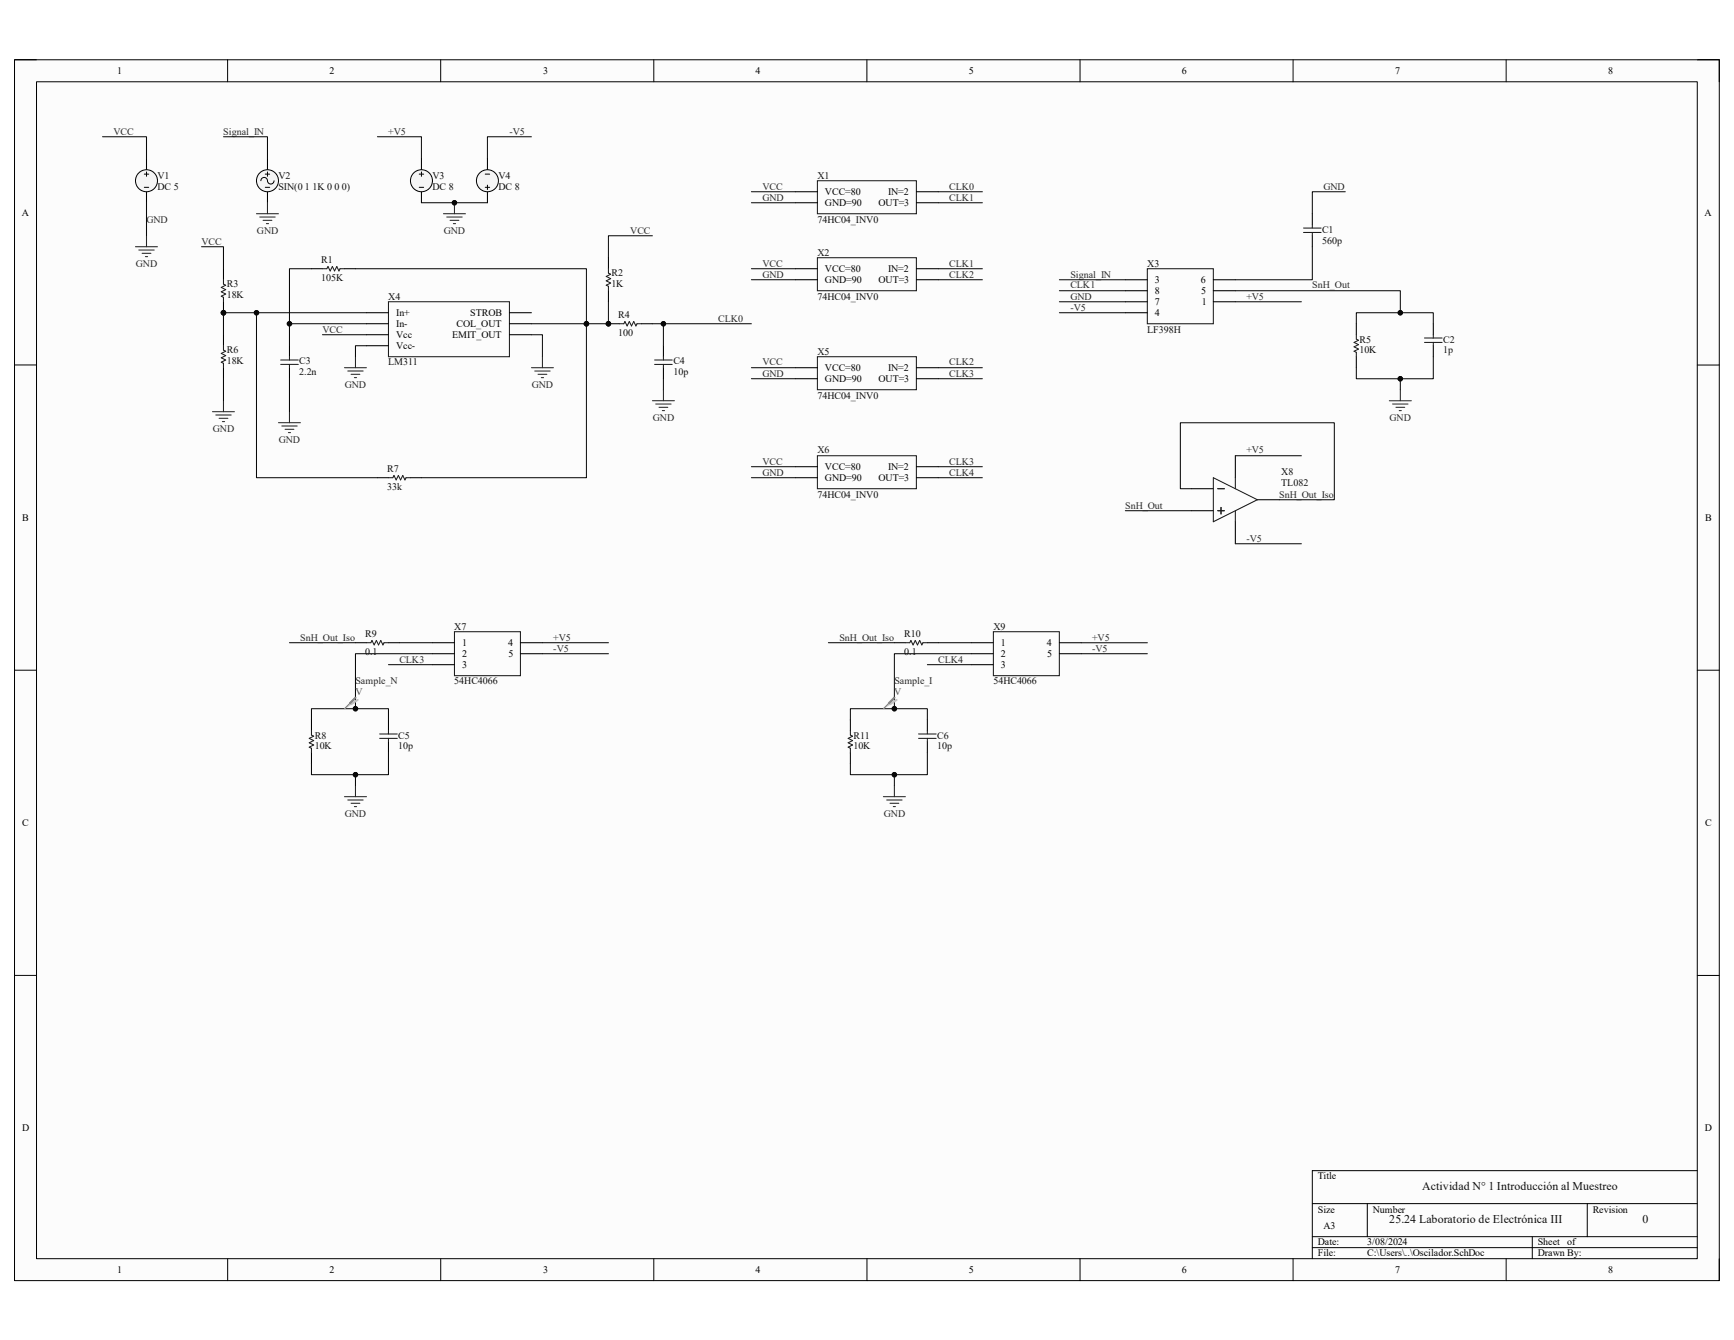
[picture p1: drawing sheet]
<svg xmlns="http://www.w3.org/2000/svg" width="279mm" height="216mm" viewBox="0 0 279 216" stroke-linecap="round" stroke-linejoin="round" font-family="sans-serif">
<path d="M2.3 9.6h274.7v196.7h-274.7z" fill-rule="evenodd" fill="#fcfcfc"/>
<path d="M2.3 9.6h274.7v196.7h-274.7z" fill="none" stroke="#000" stroke-width=".16"/>
<path d="M5.9 13.2h267.6v189.6h-267.6z" fill-rule="evenodd" fill="#fcfcfc"/>
<g fill="none" stroke="#000" stroke-width=".16">
<path d="M2.3 9.6h3.6M5.9 13.2h267.6v189.6h-267.6zM36.7 9.6v3.6M71 9.6v3.6M105.3 9.6v3.6M139.7 9.6v3.6M174 9.6v3.6M208.4 9.6v3.6M242.7 9.6v3.6M273.5 9.6h3.5v3.6M2.3 58.8h3.6M273.5 58.8h3.5"/>
<path d="M2.3 108h3.6M273.5 108h3.5M2.3 157.2h3.6M273.5 157.2h3.5M211.5 193.9h62M211.5 199.3h62M220.3 193.9v5.4M246.9 199.3v3.5M255.8 193.9v5.4M273.5 188.6h-62v14.2M36.7 202.8v3.5M71 202.8v3.5"/>
<path d="M105.3 202.8v3.5M139.7 202.8v3.5M174 202.8v3.5M208.4 202.8v3.5M211.5 201h62M242.7 202.8v3.5M277 202.8v3.5"/>
</g>
<path d="M23.6 25.6v1.7M23.6 30.9v1.8" fill="none" stroke="#000" stroke-width=".17"/>
<circle cx="23.6" cy="29.1" r="1.77" fill="#f5f5f5"/>
<g fill="none" stroke="#000" stroke-width=".16">
<path d="M23.3 28.1h.7M23.3 30.2h.7M23.6 27.7v.7"/>
<circle cx="23.6" cy="29.1" r="1.77"/>
</g>
<g fill="none" stroke="#262626" stroke-width=".17">
<path d="M21.8 39.8h3.6M23.6 38v1.8M22.4 40.3h2.4M22.9 40.8h1.4M23.4 41.3h.4M55.5 59.2h3.5M56 59.8h2.5M57.3 57.5v1.7M85.6 59.2h3.6M86.2 59.8h2.4M87.4 57.5v1.7M56.6 60.3h1.4"/>
<path d="M57.1 60.8h.4M86.7 60.3h1.4M87.2 60.8h.4"/>
</g>
<path d="M98 41.5v1.8M98 46.8v1.8" fill="none" stroke="#000" stroke-width=".17"/>
<path d="M98 43.3v.7l.4 .2-.7 .3 .7 .4-.7 .3 .7 .4-.7 .4 .3 .1v.7" fill="none" stroke="#1c1c1c" stroke-width=".17"/>
<circle cx="36" cy="50.4" r=".35" fill="#0e0e0e"/>
<circle cx="36" cy="50.4" r=".35" fill="none" stroke="#0e0e0e" stroke-width=".16"/>
<path d="M36 43.3v1.8M36 48.6v1.8" fill="none" stroke="#000" stroke-width=".17"/>
<circle cx="36" cy="50.4" r=".35" fill="#0e0e0e"/>
<circle cx="36" cy="50.4" r=".35" fill="none" stroke="#0e0e0e" stroke-width=".16"/>
<path d="M36 45.1v.7l.4 .2-.7 .3 .7 .4-.7 .3 .7 .4-.7 .3 .3 .2v.7M36 55.7v.7l.4 .2-.7 .3 .7 .4-.7 .4 .7 .3-.7 .4 .3 .1v.7" fill="none" stroke="#1c1c1c" stroke-width=".17"/>
<path d="M43.1 25.6v1.7M43.1 30.9v1.8M36 53.9v1.8M36 59.2v1.8" fill="none" stroke="#000" stroke-width=".17"/>
<path d="M34.2 66.3h3.6M34.8 66.9h2.5M35.3 67.4h1.4M35.8 67.9h.4M36 64.6v1.7" fill="none" stroke="#262626" stroke-width=".17"/>
<circle cx="43.1" cy="29.1" r="1.77" fill="#f5f5f5"/>
<g fill="none" stroke="#000" stroke-width=".16">
<path d="M42 29.1a.53 .53 0 0 1 .6-.5 .53 .53 0 0 1 .5 .5 .53 .53 0 0 0 .5 .6 .53 .53 0 0 0 .6-.6M42.7 28.1h.8M42.7 30.2h.8M43.1 27.7v.7"/>
<circle cx="43.1" cy="29.1" r="1.77"/>
</g>
<path d="M41.3 34.4h3.6M41.9 35h2.4M42.4 35.5h1.4M42.9 36h.4M43.1 32.7v1.7M44.9 68.1h3.5M45.4 68.6h2.5M45.9 69.2h1.5M46.5 69.7h.3M46.6 66.3v1.8" fill="none" stroke="#262626" stroke-width=".17"/>
<path d="M67.9 25.6v1.7M67.9 30.9v1.8M46.6 55.7v1.8M46.6 59.2v1.8M50.2 43.3h1.8M55.5 43.3h1.8M60.8 77h1.8M66.1 77h1.8" fill="none" stroke="#000" stroke-width=".17"/>
<path d="M45.2 58h2.9M45.2 58.7h2.9M46.6 57.5v.5M46.6 58.7v.5M52 43.3h.7l.1-.4 .4 .8 .4-.8 .3 .8 .4-.8 .3 .8 .2-.4h.7M62.6 77h.7l.2-.4 .3 .7 .4-.7 .3 .7 .4-.7 .4 .7 .1-.3h.7" fill="none" stroke="#1c1c1c" stroke-width=".17"/>
<circle cx="67.9" cy="29.1" r="1.77" fill="#f5f5f5"/>
<g fill="none" stroke="#000" stroke-width=".16">
<path d="M67.6 28.1h.7M67.6 30.2h.7M67.9 27.7v.7"/>
<circle cx="67.9" cy="29.1" r="1.77"/>
</g>
<path d="M78.5 25.6v1.7M78.5 30.9v1.8" fill="none" stroke="#000" stroke-width=".17"/>
<circle cx="78.5" cy="29.1" r="1.77" fill="#f5f5f5"/>
<g fill="none" stroke="#000" stroke-width=".16">
<path d="M78.2 30.2h.7M78.2 28.1h.7M78.5 29.8v.7"/>
<circle cx="78.5" cy="29.1" r="1.77"/>
</g>
<path d="M71.5 34.4h3.5M72 35h2.5M72.5 35.5h1.4M73 36h.4M73.2 32.7v1.7" fill="none" stroke="#262626" stroke-width=".17"/>
<circle cx="73.2" cy="32.7" r=".35" fill="#0e0e0e"/>
<circle cx="73.2" cy="32.7" r=".35" fill="none" stroke="#0e0e0e" stroke-width=".16"/>
<circle cx="98" cy="52.2" r=".35" fill="#0e0e0e"/>
<circle cx="98" cy="52.2" r=".35" fill="none" stroke="#0e0e0e" stroke-width=".16"/>
<path d="M98 52.2h1.8" fill="none" stroke="#000" stroke-width=".17"/>
<circle cx="98" cy="52.2" r=".35" fill="#0e0e0e"/>
<circle cx="98" cy="52.2" r=".35" fill="none" stroke="#0e0e0e" stroke-width=".16"/>
<g fill="none" stroke="#000" stroke-width=".17">
<path d="M128.2 30.9h3.5M128.2 32.7h3.5M147.7 30.9h3.5M147.7 32.7h3.5M59 52.2h3.6M59 50.4h3.6M59 53.9h3.6M59 55.7h3.6M82.1 52.2h3.5M82.1 50.4h3.5M82.1 53.9h3.5M103.4 52.2h1.7"/>
<path d="M106.9 55.7v1.8M106.9 59.2v1.8M128.2 43.3h3.5M128.2 45.1h3.5M128.2 59.2h3.5M147.7 43.3h3.5M147.7 45.1h3.5M147.7 59.2h3.5M128.2 61h3.5M128.2 75.2h3.5M128.2 77h3.5M147.7 61h3.5"/>
<path d="M147.7 75.2h3.5M147.7 77h3.5"/>
</g>
<path d="M131.7 29.1h16v5.3h-16zM62.6 48.6h19.5v8.9h-19.5zM99.8 52.2h.7l.2-.4 .3 .7 .4-.7 .4 .7 .3-.7 .4 .7 .1-.3h.8M105.5 58h2.8M105.5 58.7h2.8M106.9 57.5v.5M106.9 58.7v.5M131.7 41.5h16v5.3h-16zM131.7 57.5h16v5.3h-16zM131.7 73.4h16v5.3h-16z" fill="none" stroke="#1c1c1c" stroke-width=".17"/>
<path d="M105.1 64.6h3.6M105.7 65.1h2.4M106.2 65.6h1.4M106.7 66.2h.4M106.9 62.8v1.8" fill="none" stroke="#262626" stroke-width=".17"/>
<path d="M16.5 22h7.1v3.6M32.5 39.8h3.5v3.5M105.1 38h-7.1v3.5M36 50.4v3.5M59 55.7h-1.7v1.8M85.6 53.9h1.8v3.6" fill="none" stroke="#0e0e0e" stroke-width=".17"/>
<circle cx="36" cy="50.4" r=".35" fill="#0e0e0e"/>
<circle cx="36" cy="50.4" r=".35" fill="none" stroke="#0e0e0e" stroke-width=".16"/>
<path d="M36 22h7.1v3.6M59 52.2h-12.4v3.5M36 61v3.6" fill="none" stroke="#0e0e0e" stroke-width=".17"/>
<circle cx="46.6" cy="52.2" r=".35" fill="#0e0e0e"/>
<circle cx="46.6" cy="52.2" r=".35" fill="none" stroke="#0e0e0e" stroke-width=".16"/>
<path d="M50.2 43.3h-3.6v8.9M46.6 61v5.3" fill="none" stroke="#0e0e0e" stroke-width=".17"/>
<circle cx="46.6" cy="52.2" r=".35" fill="#0e0e0e"/>
<circle cx="46.6" cy="52.2" r=".35" fill="none" stroke="#0e0e0e" stroke-width=".16"/>
<path d="M57.3 43.3h37.2v8.9" fill="none" stroke="#0e0e0e" stroke-width=".17"/>
<circle cx="94.5" cy="52.2" r=".35" fill="#0e0e0e"/>
<circle cx="94.5" cy="52.2" r=".35" fill="none" stroke="#0e0e0e" stroke-width=".16"/>
<path d="M94.5 52.2v24.8h-26.6" fill="none" stroke="#0e0e0e" stroke-width=".17"/>
<circle cx="94.5" cy="52.2" r=".35" fill="#0e0e0e"/>
<circle cx="94.5" cy="52.2" r=".35" fill="none" stroke="#0e0e0e" stroke-width=".16"/>
<path d="M41.3 50.4h17.7" fill="none" stroke="#0e0e0e" stroke-width=".17"/>
<circle cx="41.3" cy="50.4" r=".35" fill="#0e0e0e"/>
<circle cx="41.3" cy="50.4" r=".35" fill="none" stroke="#0e0e0e" stroke-width=".16"/>
<path d="M52 53.9h7M98 48.6v3.6h-12.4" fill="none" stroke="#0e0e0e" stroke-width=".17"/>
<circle cx="94.5" cy="52.2" r=".35" fill="#0e0e0e"/>
<circle cx="94.5" cy="52.2" r=".35" fill="none" stroke="#0e0e0e" stroke-width=".16"/>
<circle cx="98" cy="52.2" r=".35" fill="#0e0e0e"/>
<circle cx="98" cy="52.2" r=".35" fill="none" stroke="#0e0e0e" stroke-width=".16"/>
<path d="M60.8 22h7.1v3.6M67.9 32.7h10.6M85.6 22h-7.1v3.6" fill="none" stroke="#0e0e0e" stroke-width=".17"/>
<circle cx="73.2" cy="32.7" r=".35" fill="#0e0e0e"/>
<circle cx="73.2" cy="32.7" r=".35" fill="none" stroke="#0e0e0e" stroke-width=".16"/>
<path d="M36 50.4h5.3v26.6h19.5M106.9 61v1.8" fill="none" stroke="#0e0e0e" stroke-width=".17"/>
<circle cx="36" cy="50.4" r=".35" fill="#0e0e0e"/>
<circle cx="36" cy="50.4" r=".35" fill="none" stroke="#0e0e0e" stroke-width=".16"/>
<circle cx="41.3" cy="50.4" r=".35" fill="#0e0e0e"/>
<circle cx="41.3" cy="50.4" r=".35" fill="none" stroke="#0e0e0e" stroke-width=".16"/>
<path d="M105.1 52.2h1.8v3.5" fill="none" stroke="#0e0e0e" stroke-width=".17"/>
<circle cx="106.9" cy="52.2" r=".35" fill="#0e0e0e"/>
<circle cx="106.9" cy="52.2" r=".35" fill="none" stroke="#0e0e0e" stroke-width=".16"/>
<path d="M23.6 32.7v5.3M121.1 30.9h7.1M121.1 32.7h7.1M151.2 30.9h7.1M106.9 52.2h14.2M121.1 43.3h7.1M121.1 59.2h7.1M121.1 45.1h7.1M121.1 75.2h7.1M121.1 61h7.1M121.1 77h7.1M151.2 61h7.1" fill="none" stroke="#0e0e0e" stroke-width=".17"/>
<circle cx="106.9" cy="52.2" r=".35" fill="#0e0e0e"/>
<circle cx="106.9" cy="52.2" r=".35" fill="none" stroke="#0e0e0e" stroke-width=".16"/>
<g fill="none" stroke="#0e0e0e" stroke-width=".17">
<path d="M151.2 32.7h7.1M211.5 39.8v5.3h-12.4M216.8 30.9h-5.3v3.5M151.2 43.3h7.1M151.2 59.2h7.1M151.2 45.1h7.1M170.7 45.1h10.6M170.7 46.8h10.6M170.7 48.6h10.6M170.7 50.4h10.6M199.1 48.6h10.6M230.9 57.5v3.5h-12.4v-1.8"/>
<path d="M151.2 75.2h7.1M151.2 77h7.1"/>
</g>
<path d="M210 36.7h2.9M210 37.5h2.9M211.5 36.2v.5M211.5 37.5v.5M184.9 43.3h10.6v8.9h-10.6zM218.5 53.9v.7l.4 .2-.7 .4 .7 .3-.7 .4 .7 .3-.7 .4 .3 .2v.7M229.5 54.5h2.9M229.5 55.2h2.9M230.9 53.9v.6M230.9 55.2v.5" fill="none" stroke="#1c1c1c" stroke-width=".17"/>
<g fill="none" stroke="#000" stroke-width=".17">
<path d="M211.5 34.4v1.8M211.5 38v1.8M181.3 45.1h3.6M181.3 46.8h3.6M181.3 48.6h3.6M181.3 50.4h3.6M195.5 45.1h3.6M195.5 46.8h3.6M195.5 48.6h3.6M218.5 52.2v1.7M218.5 57.5v1.7M230.9 52.2v1.7"/>
<path d="M230.9 55.7v1.8"/>
</g>
<path d="M223.9 64.6h3.5M224.4 65.1h2.5M224.9 65.6h1.4M225.5 66.2h.3M225.6 62.8v1.8" fill="none" stroke="#262626" stroke-width=".17"/>
<circle cx="225.6" cy="61" r=".35" fill="#0e0e0e"/>
<circle cx="225.6" cy="61" r=".35" fill="none" stroke="#0e0e0e" stroke-width=".16"/>
<path d="M225.6 61v1.8" fill="none" stroke="#0e0e0e" stroke-width=".17"/>
<circle cx="225.6" cy="61" r=".35" fill="#0e0e0e"/>
<circle cx="225.6" cy="61" r=".35" fill="none" stroke="#0e0e0e" stroke-width=".16"/>
<path d="M199.1 46.8h26.5v3.6h5.3v1.8" fill="none" stroke="#0e0e0e" stroke-width=".17"/>
<circle cx="225.6" cy="50.4" r=".35" fill="#0e0e0e"/>
<circle cx="225.6" cy="50.4" r=".35" fill="none" stroke="#0e0e0e" stroke-width=".16"/>
<path d="M225.6 50.4h-7.1v1.8" fill="none" stroke="#0e0e0e" stroke-width=".17"/>
<circle cx="225.6" cy="50.4" r=".35" fill="#0e0e0e"/>
<circle cx="225.6" cy="50.4" r=".35" fill="none" stroke="#0e0e0e" stroke-width=".16"/>
<path d="M50.2 117.7v.7l.3 .2-.7 .4 .7 .3-.7 .4 .7 .3-.7 .4 .4 .2v.7M61.2 118.3h2.8M61.2 119h2.8M62.6 117.7v.6M62.6 119v.5M73.2 101.8h10.7v7.1h-10.7z" fill="none" stroke="#1c1c1c" stroke-width=".17"/>
<path d="M50.2 116v1.7M62.6 116v1.7M62.6 119.5v1.8M69.7 103.6h3.5M69.7 105.3h3.5M69.7 107.1h3.5M83.9 103.6h3.5M83.9 105.3h3.5M50.2 121.3v1.7" fill="none" stroke="#000" stroke-width=".17"/>
<path d="M87.4 103.6h10.6M87.4 105.3h10.6M57.3 124.8v1.8" fill="none" stroke="#0e0e0e" stroke-width=".17"/>
<path d="M55.5 128.4h3.5M56 128.9h2.5M56.6 129.4h1.4M57.1 130h.4M57.3 126.6v1.8" fill="none" stroke="#262626" stroke-width=".17"/>
<circle cx="57.3" cy="124.8" r=".35" fill="#0e0e0e"/>
<circle cx="57.3" cy="124.8" r=".35" fill="none" stroke="#0e0e0e" stroke-width=".16"/>
<path d="M57.3 114.2h-7.1v1.8" fill="none" stroke="#0e0e0e" stroke-width=".17"/>
<circle cx="57.3" cy="114.2" r=".35" fill="#0e0e0e"/>
<circle cx="57.3" cy="114.2" r=".35" fill="none" stroke="#0e0e0e" stroke-width=".16"/>
<path d="M69.7 105.3h-12.4v8.9h5.3v1.8" fill="none" stroke="#0e0e0e" stroke-width=".17"/>
<circle cx="57.3" cy="114.2" r=".35" fill="#0e0e0e"/>
<circle cx="57.3" cy="114.2" r=".35" fill="none" stroke="#0e0e0e" stroke-width=".16"/>
<path d="M192 78.7h-1.8v-10.6h24.8v12.4h-8.9M199.1 73.4h10.6M181.3 82.3h10.7M199.1 87.6h10.6M46.6 103.6h10.7M62.6 107.1h7.1M64.4 103.6h5.3M174.2 103.6h10.7M174.2 105.3h10.7M144.1 124.8v1.8" fill="none" stroke="#0e0e0e" stroke-width=".17"/>
<g fill="none" stroke="#000" stroke-width=".17">
<path d="M192 78.7h3.5M199.1 73.4v3.6M192 82.3h3.5M199.1 84.1v3.5M202.6 80.5h3.5M57.3 103.6h1.7M62.6 103.6h1.8M137 116v1.7M149.4 116v1.7M149.4 119.5v1.8M156.5 103.6h3.6M156.5 105.3h3.6"/>
<path d="M156.5 107.1h3.6M170.7 103.6h3.5M170.7 105.3h3.5M137 121.3v1.7"/>
</g>
<g fill="none" stroke="#1c1c1c" stroke-width=".17">
<path d="M195.5 77l7.1 3.5-7.1 3.6zM196.2 78.7h1.1M199.1 77v1.7M196.2 82.3h1.1M196.7 81.8v1M199.1 82.3v1.8M59 103.6h.8l.1-.4 .4 .7 .3-.7 .4 .7 .4-.7 .3 .7 .2-.3h.7M137 117.7v.7l.4 .2-.7 .4 .7 .3-.7 .4 .7 .3-.7 .4 .3 .2v.7M148 118.3h2.8M148 119h2.8M149.4 117.7v.6M149.4 119v.5"/>
<path d="M160.1 101.8h10.6v7.1h-10.6z"/>
</g>
<path d="M142.3 128.4h3.6M142.9 128.9h2.5M143.4 129.4h1.4M143.9 130h.4M144.1 126.6v1.8" fill="none" stroke="#262626" stroke-width=".17"/>
<circle cx="144.1" cy="124.8" r=".35" fill="#0e0e0e"/>
<circle cx="144.1" cy="124.8" r=".35" fill="none" stroke="#0e0e0e" stroke-width=".16"/>
<path d="M144.1 114.2h-7.1v1.8" fill="none" stroke="#0e0e0e" stroke-width=".17"/>
<circle cx="144.1" cy="114.2" r=".35" fill="#0e0e0e"/>
<circle cx="144.1" cy="114.2" r=".35" fill="none" stroke="#0e0e0e" stroke-width=".16"/>
<path d="M156.5 105.3h-12.4v8.9h5.3v1.8" fill="none" stroke="#0e0e0e" stroke-width=".17"/>
<circle cx="144.1" cy="114.2" r=".35" fill="#0e0e0e"/>
<circle cx="144.1" cy="114.2" r=".35" fill="none" stroke="#0e0e0e" stroke-width=".16"/>
<path d="M133.5 103.6h10.6M149.4 107.1h7.1M151.2 103.6h5.3M62.6 121.3v3.5h-12.4v-1.8" fill="none" stroke="#0e0e0e" stroke-width=".17"/>
<path d="M144.1 103.6h1.8M149.4 103.6h1.8" fill="none" stroke="#000" stroke-width=".17"/>
<path d="M145.9 103.6h.7l.2-.4 .3 .7 .4-.7 .3 .7 .4-.7 .3 .7 .2-.3h.7" fill="none" stroke="#1c1c1c" stroke-width=".17"/>
<circle cx="57.3" cy="124.8" r=".35" fill="#0e0e0e"/>
<circle cx="57.3" cy="124.8" r=".35" fill="none" stroke="#0e0e0e" stroke-width=".16"/>
<path d="M149.4 121.3v3.5h-12.4v-1.8" fill="none" stroke="#0e0e0e" stroke-width=".17"/>
<circle cx="144.1" cy="124.8" r=".35" fill="#0e0e0e"/>
<circle cx="144.1" cy="124.8" r=".35" fill="none" stroke="#0e0e0e" stroke-width=".16"/>
<path d="M56.7 113.3l-1.2 .9M143.6 113.3l-1.3 .9" fill="none" stroke="#c3c3c3" stroke-width=".16"/>
<path d="M57.6 112.8l-1 .7M144.5 112.8l-1.1 .7" fill="none" stroke="#c3c3c3" stroke-width=".34"/>
<path d="M56.6 113.1l-1.1 1.1M143.4 113.1l-1.1 1.1" fill="none" stroke="#808080" stroke-width=".16"/>
<path d="M57.3 112.4l-.9 .9M144.1 112.4l-.9 .9" fill="none" stroke="#808080" stroke-width=".34"/>
<g font-size="1.9" fill="#0e0e0e">
<text x="229.2" y="191.7">Actividad N° 1 Introducción al Muestreo</text>
<text x="223.9" y="197.1">25.24 Laboratorio de Electrónica III</text>
<text x="264.7" y="197.1">0</text>
</g>
<g font-size="1.6">
<text x="18.9" y="11.9">1</text>
<text x="53.1" y="11.9">2</text>
<text x="87.5" y="11.9">3</text>
<text x="121.8" y="11.9">4</text>
<text x="156.1" y="11.9">5</text>
<text x="190.4" y="11.9">6</text>
<text x="224.8" y="11.9">7</text>
<text x="259.1" y="11.9">8</text>
<text x="3.5" y="34.8">A</text>
<text x="132.9" y="31.5">VCC=80</text>
<text x="132.9" y="33.2">GND=90</text>
<text x="141.6" y="33.2">OUT=3</text>
<text x="143.1" y="31.5">IN=2</text>
<text x="274.7" y="34.8">A</text>
<text x="132.9" y="43.9">VCC=80</text>
<text x="132.9" y="45.6">GND=90</text>
<text x="141.6" y="45.6">OUT=3</text>
<text x="143.1" y="43.9">IN=2</text>
<text x="186.1" y="45.6">3</text>
<text x="186.1" y="47.4">8</text>
<text x="193.5" y="45.6">6</text>
<text x="193.5" y="47.4">5</text>
<text x="63.8" y="50.9">In+</text>
<text x="63.8" y="52.7">In-</text>
<text x="73.6" y="52.7">COL_OUT</text>
<text x="75.8" y="50.9">STROB</text>
<text x="186.1" y="49.1">7</text>
<text x="186.1" y="50.9">4</text>
<text x="193.6" y="49.1">1</text>
<text x="63.8" y="54.5">Vcc</text>
<text x="63.8" y="56.3">Vcc-</text>
<text x="72.9" y="54.5">EMIT_OUT</text>
<text x="132.9" y="59.8">VCC=80</text>
<text x="143.1" y="59.8">IN=2</text>
<text x="132.9" y="61.6">GND=90</text>
<text x="141.6" y="61.6">OUT=3</text>
<text x="132.9" y="75.7">VCC=80</text>
<text x="132.9" y="77.5">GND=90</text>
<text x="141.6" y="77.5">OUT=3</text>
<text x="143.1" y="75.7">IN=2</text>
<text x="3.6" y="83.9">B</text>
<text x="274.7" y="83.9">B</text>
<text x="74.5" y="104.1">1</text>
<text x="74.5" y="105.9">2</text>
<text x="74.5" y="107.7">3</text>
<text x="81.9" y="104.1">4</text>
<text x="81.9" y="105.9">5</text>
<text x="161.3" y="104.1">1</text>
<text x="161.3" y="105.9">2</text>
<text x="161.3" y="107.7">3</text>
<text x="168.7" y="104.1">4</text>
<text x="168.7" y="105.9">5</text>
<text x="3.6" y="133.1">C</text>
<text x="274.7" y="133.1">C</text>
<text x="3.6" y="182.3">D</text>
<text x="274.7" y="182.3">D</text>
<text x="212.3" y="190">Title</text>
<text x="212.3" y="195.4">Size</text>
<text x="221.2" y="195.4">Number</text>
<text x="256.6" y="195.4">Revision</text>
<text x="212.3" y="200.7">Date:</text>
<text x="212.3" y="202.4">File:</text>
<text x="213.2" y="198">A3</text>
<text x="220.3" y="200.7">3/08/2024</text>
<text x="220.3" y="202.4">C:\Users\..\Oscilador.SchDoc</text>
<text x="247.8" y="200.7">Sheet</text>
<text x="247.8" y="202.4">Drawn By:</text>
<text x="252.5" y="200.7">of</text>
<text x="18.9" y="205.1">1</text>
<text x="53.1" y="205.1">2</text>
<text x="87.5" y="205.1">3</text>
<text x="121.8" y="205.1">4</text>
<text x="156.1" y="205.1">5</text>
<text x="190.4" y="205.1">6</text>
<text x="224.8" y="205.1">7</text>
<text x="259.1" y="205.1">8</text>
</g>
<g font-size="1.6" fill="#262626">
<text x="18.3" y="21.7">VCC</text>
<text x="36" y="21.7">Signal_IN</text>
<text x="62.6" y="21.7">+V5</text>
<text x="82.1" y="21.7">-V5</text>
<text x="23.6" y="35.9">GND</text>
<text x="122.9" y="30.6">VCC</text>
<text x="122.9" y="32.3">GND</text>
<text x="153" y="30.6">CLK0</text>
<text x="153" y="32.3">CLK1</text>
<text x="213.2" y="30.6">GND</text>
<text x="32.5" y="39.4">VCC</text>
<text x="41.4" y="37.6">GND</text>
<text x="71.5" y="37.6">GND</text>
<text x="101.6" y="37.6">VCC</text>
<text x="21.9" y="43">GND</text>
<text x="122.9" y="43">VCC</text>
<text x="122.9" y="44.7">GND</text>
<text x="153" y="44.7">CLK2</text>
<text x="153" y="43">CLK1</text>
<text x="172.5" y="44.7">Signal_IN</text>
<text x="172.5" y="46.5">CLK1</text>
<text x="211.5" y="46.5">SnH_Out</text>
<text x="51.9" y="53.6">VCC</text>
<text x="115.7" y="51.8">CLK0</text>
<text x="172.5" y="48.3">GND</text>
<text x="172.5" y="50">-V5</text>
<text x="200.8" y="48.3">+V5</text>
<text x="122.9" y="58.9">VCC</text>
<text x="153" y="58.9">CLK2</text>
<text x="55.5" y="62.4">GND</text>
<text x="85.7" y="62.4">GND</text>
<text x="122.9" y="60.7">GND</text>
<text x="153" y="60.7">CLK3</text>
<text x="34.3" y="69.6">GND</text>
<text x="44.9" y="71.3">GND</text>
<text x="105.2" y="67.8">GND</text>
<text x="223.9" y="67.8">GND</text>
<text x="122.9" y="74.8">VCC</text>
<text x="122.9" y="76.6">GND</text>
<text x="153" y="76.6">CLK4</text>
<text x="153" y="74.8">CLK3</text>
<text x="200.8" y="73.1">+V5</text>
<text x="181.3" y="82">SnH_Out</text>
<text x="206.1" y="80.2">SnH_Out_Iso</text>
<text x="200.8" y="87.2">-V5</text>
<text x="48.4" y="103.2">SnH_Out_Iso</text>
<text x="64.3" y="106.8">CLK3</text>
<text x="89.2" y="103.2">+V5</text>
<text x="89.2" y="105">-V5</text>
<text x="135.3" y="103.2">SnH_Out_Iso</text>
<text x="151.2" y="106.8">CLK4</text>
<text x="176" y="103.2">+V5</text>
<text x="176" y="105">-V5</text>
<text x="57.3" y="110.3">Sample_N</text>
<text x="144.1" y="110.3">Sample_I</text>
<text x="55.5" y="131.6">GND</text>
<text x="142.4" y="131.6">GND</text>
</g>
<g font-size="1.6" fill="#0e0e0e">
<text x="25.4" y="28.8">V1</text>
<text x="44.9" y="28.8">V2</text>
<text x="69.7" y="28.8">V3</text>
<text x="80.3" y="28.8">V4</text>
<text x="131.7" y="28.8">X1</text>
<text x="25.4" y="30.6">DC 5</text>
<text x="44.9" y="30.6">SIN(0 1 1K 0 0 0)</text>
<text x="69.7" y="30.6">DC 8</text>
<text x="80.3" y="30.6">DC 8</text>
<text x="131.7" y="35.9">74HC04_INV0</text>
<text x="131.7" y="41.2">X2</text>
<text x="213" y="39.2">560p</text>
<text x="213" y="37.5">C1</text>
<text x="36.5" y="46.3">R3</text>
<text x="51.8" y="45.3">105K</text>
<text x="51.8" y="42.4">R1</text>
<text x="98.6" y="46.3">1K</text>
<text x="98.6" y="44.5">R2</text>
<text x="184.9" y="43">X3</text>
<text x="36.5" y="48.1">18K</text>
<text x="62.6" y="48.3">X4</text>
<text x="99.6" y="51.3">R4</text>
<text x="131.7" y="48.3">74HC04_INV0</text>
<text x="184.9" y="53.6">LF398H</text>
<text x="36.5" y="58.7">18K</text>
<text x="36.5" y="56.9">R6</text>
<text x="48.2" y="58.7">C3</text>
<text x="62.6" y="58.9">LM311</text>
<text x="99.6" y="54.1">100</text>
<text x="108.5" y="58.7">C4</text>
<text x="131.7" y="57.2">X5</text>
<text x="219.1" y="56.9">10K</text>
<text x="219.1" y="55.2">R5</text>
<text x="232.5" y="56.9">1p</text>
<text x="232.5" y="55.2">C2</text>
<text x="48.2" y="60.5">2.2n</text>
<text x="108.5" y="60.5">10p</text>
<text x="131.7" y="64.2">74HC04_INV0</text>
<text x="62.4" y="76.1">R7</text>
<text x="131.7" y="73.1">X6</text>
<text x="206.5" y="76.5">X8</text>
<text x="62.4" y="79">33k</text>
<text x="131.7" y="80.2">74HC04_INV0</text>
<text x="206.5" y="78.2">TL082</text>
<text x="73.2" y="101.4">X7</text>
<text x="160.1" y="101.4">X9</text>
<text x="58.8" y="105.5">0.1</text>
<text x="58.8" y="102.7">R9</text>
<text x="145.7" y="105.5">0.1</text>
<text x="145.7" y="102.7">R10</text>
<text x="73.2" y="110.3">54HC4066</text>
<text x="160.1" y="110.3">54HC4066</text>
<text x="50.7" y="119">R8</text>
<text x="64.2" y="119">C5</text>
<text x="137.5" y="119">R11</text>
<text x="151" y="119">C6</text>
<text x="50.7" y="120.7">10K</text>
<text x="64.2" y="120.7">10p</text>
<text x="137.5" y="120.7">10K</text>
<text x="151" y="120.7">10p</text>
</g>
<g font-size="1.6" fill="#4c4c4c">
<text x="57.3" y="112.1">V</text>
<text x="144.1" y="112.1">V</text>
</g>
</svg>
